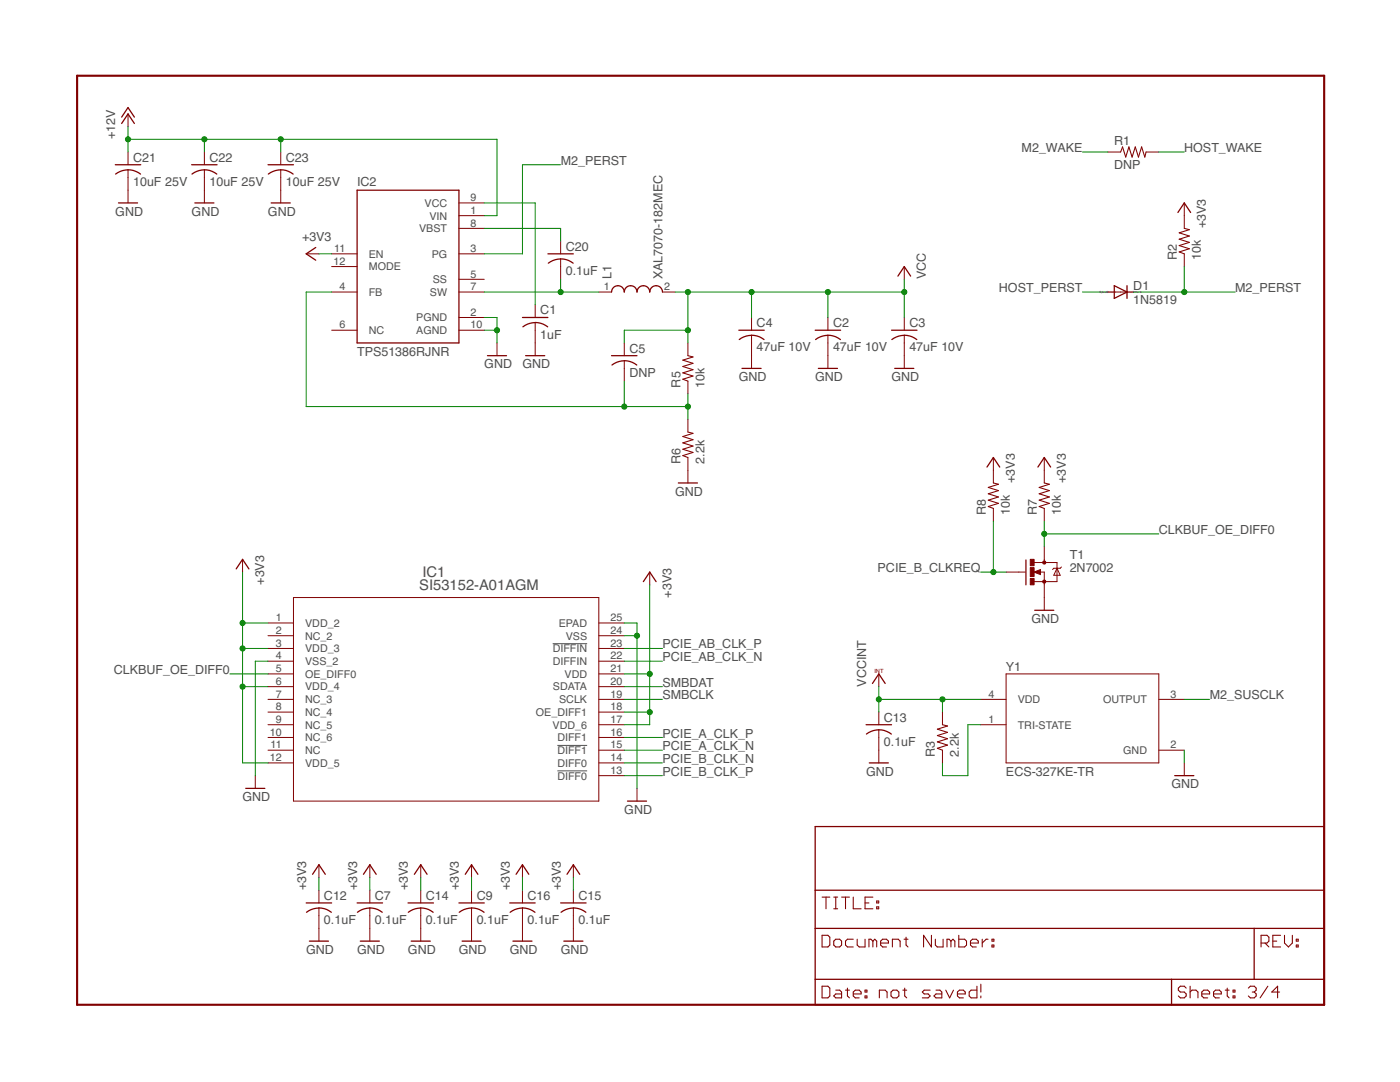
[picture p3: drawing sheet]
<svg xmlns="http://www.w3.org/2000/svg" width="279mm" height="216mm" viewBox="0 0 279 216" stroke-linecap="round" stroke-linejoin="round" font-family="sans-serif">
<path d="M110.3 128.4h6.9M111.2 153.8h6M111.2 148.7h6" fill="none" stroke="#505050" stroke-width=".2"/>
<path d="M15.4 15.1h248.9v185.4h-248.9z" fill="none" stroke="#800000" stroke-width=".42"/>
<g fill="none" stroke="#800000" stroke-width=".25">
<path d="M23 32.9h5.1M23.1 34.7a4.1 4.1 0 0 1 4.9 0M24.3 24.6l1.2-1.9 1.3 1.9M24.3 23.4l1.2-1.9 1.3 1.9M38.2 32.9h5.1M38.3 34.7a4 4 0 0 1 5 0M53.5 32.9h5.1M53.6 34.7a4 4 0 0 1 4.9 0M71.3 38h20.3v30.4h-20.3zM23.6 40.5h3.9M38.9 40.5h3.8M54.1 40.5h3.8"/>
<path d="M63 49.4l-1.9 1.3 1.9 1.2M109.3 50.7h5.1M109.4 52.5a4 4 0 0 1 5 0M122 58.3a1.27 1.27 0 0 1 1.3-1.3 1.27 1.27 0 0 1 1.3 1.3 1.27 1.27 0 0 1 1.3-1.3 1.27 1.27 0 0 1 1.2 1.3 1.27 1.27 0 0 1 1.3-1.3 1.27 1.27 0 0 1 1.3 1.3 1.27 1.27 0 0 1 1.2-1.3 1.27 1.27 0 0 1 1.3 1.3M179.2 55.1l1.3-1.9 1.2 1.9M222.4 57l2.5 1.3-2.5 1.2zM224.9 57v2.5M235.1 42.4l1.2-1.9 1.3 1.9M97.3 71h3.8M104.3 63.4h5M104.4 65.2a4 4 0 0 1 4.9 0M104.9 71h3.8"/>
<path d="M122 71h5.1M124.6 72l1.6 .3 .9 .5M124.6 72l-1.6 .3-.9 .5M147.4 65.9h5.1M147.5 67.8a4 4 0 0 1 5 0M148.1 73.5h3.8M162.7 65.9h5.1M162.8 67.8a4 4 0 0 1 4.9 0M163.3 73.5h3.8M177.9 65.9h5.1M178 67.8a4 4 0 0 1 5 0M178.6 73.5h3.8"/>
<path d="M135.4 96.4h3.8M197 93.2l1.2-1.9 1.3 1.9M207.1 93.2l1.3-1.9 1.3 1.9M47.1 113.5l1.3-1.9 1.3 1.9M128.4 116.1l1.3-1.9 1.2 1.9M204.7 111.7v5M174.1 136.4l1.3-1.9 1.3 1.9M206.5 121.8h3.8M49 157.3h3.9M125.2 159.9h3.8M172.8 144.6h5.1M172.9 146.5a4.1 4.1 0 0 1 5 0"/>
<path d="M173.5 152.2h3.8M234.4 154.8h3.9M62.4 174.5l1.2-1.9 1.3 1.9M72.5 174.5l1.3-1.9 1.3 1.9M82.7 174.5l1.3-1.9 1.2 1.9M92.9 174.5l1.2-1.9 1.3 1.9M103 174.5l1.3-1.9 1.2 1.9M113.2 174.5l1.2-1.9 1.3 1.9M162.7 164.9h101.6v35.6h-101.6zM162.7 177.6h101.6M61.1 180.2h5.1M61.7 187.8h3.9"/>
<path d="M63.6 181.2h.6a3.8 3.8 0 0 1 1.9 .8M63.6 181.2l-1.5 .3-.9 .5M71.3 180.2h5M71.9 187.8h3.8M73.8 181.2h.5a3.8 3.8 0 0 1 2 .8M73.8 181.2l-1.6 .3-.9 .5M81.4 180.2h5.1M82.1 187.8h3.8M84 181.2h.5a3.8 3.8 0 0 1 1.9 .8M84 181.2l-1.6 .3-.9 .5M91.6 180.2h5M92.2 187.8h3.8"/>
<path d="M94.1 181.2l1.1 .1 1.4 .7M94.1 181.2l-1.5 .3-.9 .5M101.7 180.2h5.1M102.4 187.8h3.8M104.3 181.2l1.5 .3 1 .5M104.3 181.2l-1.6 .3-.9 .5M111.9 180.2h5.1M112.5 187.8h3.8M114.4 181.2l1.6 .3 .9 .5M114.4 181.2l-1.5 .3-.9 .5M162.7 185.3h101.6M162.7 195.4h101.6"/>
<path d="M233.8 195.4v5.1M250.3 185.3v10.1"/>
</g>
<g fill="none" stroke="#800000" stroke-width=".21">
<path d="M223.6 30.3l.4-1 .7 2 .6-2 .6 2 .7-2 .6 2 .6-2 .7 2 .2-1M236.3 45.6l1.1 .2-2.1 .7 2.1 .6-2.1 .6 2.1 .7-2.1 .6 2.1 .6-2.1 .7 1 .4M137.3 71l1 .2-2 .7 2 .6-2 .6 2 .7-2 .6 2 .6-2 .7 1 .4M137.3 86.2l1 .3-2 .6 2 .6-2 .7 2 .6-2 .6 2 .7-2 .6 1 .4M198.2 96.4l1.1 .2-2.1 .7 2.1 .6-2.1 .6 2.1 .7-2.1 .6 2.1 .6-2.1 .7 1 .4M208.4 96.4l1 .2-2 .7 2 .6-2 .6 2 .7-2 .6 2 .6-2 .7 1 .4M188.1 144.6l1 .3-2 .6 2 .6-2 .7 2 .6-2 .6 2 .7-2 .6 1 .4M164.1 179h1.5M164.8 179v2.3M166.4 179h.8M166.8 179v2.3M168 179h1.5"/>
<path d="M168.7 179v2.3M170.3 179v2.3h1.6M174.2 179h-1.6v2.3h1.6M175 179.8h.4v.4h-.4zM164.1 186.6h1.1l.4 .4v1.6l-.4 .4h-1.1zM164.1 196.8h1.1l.4 .4v1.5l-.4 .4h-1.1zM166.4 187.8l.4-.4h.8l.4 .4v.8l-.4 .4h-.8l-.4-.4zM166.4 181.3h.8M166.8 197.6h.8l.4 .4v1.1h-1.2l-.4-.4 .4-.4h1.2M168.7 197.6h.8M169.1 197.2v1.5l.4 .4M170.3 198.3h1.6v-.3l-.4-.4h-.8l-.4 .4v.7l.4 .4h.8"/>
<path d="M170.3 187.4h-1.2l-.4 .4v.8l.4 .4h1.2M171.1 187.4v1.2l.4 .4h1.1v-1.6M172.6 198.7h.4v.4h-.4zM172.6 197.6h.4v.4h-.4zM172.6 180.2h.8M174.2 187.8l-.4-.4h-.4v1.6M174.2 187.8l.4-.4 .4 .4v1.2M174.2 187.8v1.2M175 181h.4v.3h-.4zM175.5 199.1v-1.5h1.2l.3 .4v1.1M175.7 188.2h1.6v-.4l-.4-.4h-.8l-.4 .4v.8l.4 .4h.8M177.8 198l.4-.4h.8l.4 .4v.7l-.4 .4h-.8l-.4-.4z"/>
<path d="M178.1 189v-1.6h1.2l.3 .4v1.2M180.2 197.6h.8M180.4 187.4h.8M180.6 197.2v1.5l.4 .4M180.8 187v1.6l.4 .4M185.6 197.6h-1.2l-.3 .4 .3 .3h.8l.4 .4-.4 .4h-1.1M185.9 186.6v2.4l-1.6-2.4v2.4M186.7 187.4v1.2l.3 .4h1.2v-1.6M186.8 197.6h.8l.4 .4v1.1h-1.2l-.4-.4 .4-.4h1.2M188.7 197.6l.8 1.5 .8-1.5M189.8 187.8l-.4-.4h-.4v1.6M189.8 187.8v1.2"/>
<path d="M189.8 187.8l.4-.4 .4 .4v1.2M191.1 198.3h1.5v-.3l-.3-.4h-.8l-.4 .4v.7l.4 .4h.8M191.3 186.6v2.4h1.2l.4-.4v-.8l-.4-.4h-1.2M193.7 188.2h1.5v-.4l-.4-.4h-.7l-.4 .4v.8l.4 .4h.7M195 196.8v2.3h-1.2l-.4-.4v-.7l.4-.4h1.2M195.7 196.4v1.6M195.7 198.7v.4M196 187.4v1.6M197.2 187.4h-.4l-.8 .8M198 188.6h.4v.4h-.4zM198 187.4h.4v.4h-.4zM236.7 197.2l-.4-.4h-.7l-.4 .4v.4l.4 .4h.7l.4 .3v.4l-.4 .4h-.7l-.4-.4"/>
<path d="M237.5 198l.4-.4h.8l.4 .4v1.1M237.5 196.8v2.3M239.8 198.3h1.6v-.3l-.4-.4h-.8l-.4 .4v.7l.4 .4h.8M242.2 198.3h1.5v-.3l-.3-.4h-.8l-.4 .4v.7l.4 .4h.8M244.5 197.6h.8M244.9 197.2v1.5l.4 .4M246.1 198.7h.4v.4h-.4zM246.1 197.6h.4v.4h-.4zM249.1 197.2l.4-.4h.8l.4 .4v.4l-.4 .4M249.9 198h.4M250.3 198l.4 .3v.4l-.4 .4h-.8l-.4-.4M251.7 188.2h1.2l.3-.4v-.8l-.3-.4h-1.2v2.4"/>
<path d="M252.5 188.2l.7 .8M253 196.8l-1.5 2.3M254 187.8h.8M255.4 198h-1.6l1.2-1.2v2.3M255.6 186.6h-1.6v2.4h1.6M256.3 186.6v1.6l.8 .8 .8-.8v-1.6M258.7 188.6h.4v.4h-.4zM258.7 187.4h.4v.4h-.4z"/>
</g>
<g fill="none" stroke="#800000" stroke-width=".2">
<path d="M25.5 22.7v2.6M25.5 30.3v2.6M25.5 33.9v6.6M40.8 30.3v2.6M40.8 33.9v6.6M56 30.3v2.6M56 33.9v6.6M221.1 30.3h2.5M228.7 30.3h2.6M61.1 50.7h2.5M66.2 58.3h5.1M66.2 50.7h5.1"/>
<path d="M66.2 53.2h5.1M91.6 58.3h5M91.6 43h5M91.6 50.7h5M91.6 55.7h5M91.6 45.6h5M91.6 40.5h5M111.9 48.1v2.6M111.9 51.7v4M119.5 58.3h2.5M132.2 58.3h2.5M180.5 53.2v2.5"/>
<path d="M221.1 58.3h5.1M236.3 40.5v5.1M236.3 50.7v2.5M66.2 65.9h5.1M91.6 63.4h5M91.6 65.9h5M99.2 68.4v2.6M106.8 60.8v2.6M106.8 64.4v6.6M124.6 68.4v2.6M124.6 72v4.1M137.3 68.4v2.6"/>
<path d="M137.3 76.1v2.5M150 63.4v2.5M150 66.9v6.6M165.2 63.4v2.5M165.2 66.9v6.6M180.5 63.4v2.5M180.5 66.9v6.6M137.3 83.7v2.5M137.3 91.3v5.1M198.2 91.3v5.1M208.4 91.3v5.1M48.4 111.6v2.6"/>
<path d="M58.6 119.2h60.9v40.7h-60.9zM129.7 114.2v2.5M198.2 101.5v2.5M200.8 114.2h3.8M206.4 114.2l1.2-.6v1.1zM206.4 112.2h4.5v3.9h-4.5M207.5 114.2h.9v7.6M208.4 101.5v2.5M208.4 109.1v3.1M210.9 113.4l.7 1.4h-1.3zM211.8 113.1l-.2 .3h-1.3l-.2 .2M53.5 124.3h5.1"/>
<path d="M53.5 126.9h5.1M53.5 129.4h5.1M53.5 131.9h5.1M53.5 134.5h5.1M53.5 137h5.1M53.5 139.6h5.1M119.5 124.3h5.1M119.5 126.9h5.1M119.5 129.4h5.1M119.5 131.9h5.1M119.5 134.5h5.1M119.5 137h5.1"/>
<path d="M119.5 139.6h5.1M175.4 134.5v2.5M195.7 139.6h5.1M200.8 134.5h30.5v17.7h-30.5zM231.3 139.6h5M50.9 154.8v2.5M53.5 142.1h5.1M53.5 144.6h5.1M53.5 147.2h5.1M53.5 149.7h5.1M53.5 152.2h5.1M119.5 142.1h5.1"/>
<path d="M119.5 144.6h5.1M119.5 147.2h5.1M119.5 149.7h5.1M119.5 152.2h5.1M119.5 154.8h5.1M127.1 157.3v2.6M175.4 142.1v2.5M175.4 145.6v6.6M188.1 142.1v2.5M188.1 149.7v2.5M195.7 144.6h5.1M231.3 149.7h5"/>
<path d="M236.3 152.2v2.6M63.6 172.6v2.5M63.6 177.6v2.6M73.8 172.6v2.5M73.8 177.6v2.6M84 172.6v2.5M84 177.6v2.6M94.1 172.6v2.5M94.1 177.6v2.6M104.3 172.6v2.5M104.3 177.6v2.6M114.4 172.6v2.5"/>
<path d="M114.4 177.6v2.6M63.6 181.2v6.6M73.8 181.2v6.6M84 181.2v6.6M94.1 181.2v6.6M104.3 181.2v6.6M114.4 181.2v6.6"/>
</g>
<path d="M207.5 113.9l-.9 .3 .9 .2v-.2h-.2" fill="none" stroke="#800000" stroke-width=".32"/>
<g fill="#800000" stroke="#800000" stroke-width=".2">
<circle cx="208.4" cy="116.1" r=".33"/>
<circle cx="208.4" cy="112.2" r=".33"/>
</g>
<g fill="#800000" stroke="#800000" stroke-width=".2">
<path d="M205.6 115.4h.8v1.3h-.8z"/>
<path d="M205.6 111.6h.8v1.3h-.8z"/>
<path d="M205.6 113.3h.8v1.7h-.8z"/>
</g>
<g fill="none" stroke="#008000" stroke-width=".2">
<path d="M25.5 27.8h73.7v15.2h-2.6M25.5 25.3v5M40.8 27.8v2.5M56 27.8v2.5M111.9 32.9h-7.6v17.8h-7.7M216 30.3h5.1M231.3 30.3h5M63.6 50.7h2.6M66.2 58.3h-5.1v22.8h76.2M96.6 58.3h22.9M96.6 45.6h15.3v2.5M96.6 40.5h10.2v20.3"/>
<path d="M111.9 55.7v2.6M134.7 58.3h45.8M137.3 58.3v10.1M150 58.3v5.1M165.2 58.3v5.1M180.5 55.7v7.7M216 58.3h5.1M226.2 58.3h20.3M236.3 53.2v5.1M96.6 63.4h2.6v5M96.6 65.9h2.6M124.6 76.1v5"/>
<path d="M137.3 65.9h-12.7v2.5M137.3 78.6v5.1M48.4 114.2v38h5.1M129.7 116.7v27.9h-5.1M195.7 114.2h5.1M198.2 104v10.2M208.4 104v5.1M208.4 106.5h22.9M45.9 134.5h7.6M48.4 124.3h5.1M48.4 129.4h5.1M48.4 137h5.1"/>
<path d="M53.5 131.9h-2.6v22.9M124.6 131.9h7.6M124.6 126.9h2.5M124.6 124.3h2.5v33M124.6 129.4h7.6M124.6 137h7.6M124.6 134.5h5.1M124.6 139.6h7.6M175.4 139.6h20.3M175.4 137v5.1M188.1 139.6v2.5M236.3 139.6h5.1"/>
<path d="M124.6 152.2h7.6M124.6 142.1h5.1M124.6 147.2h7.6M124.6 149.7h7.6M124.6 154.8h7.6M195.7 144.6h-2.5v10.2h-5.1v-2.6M236.3 149.7v2.5M63.6 175.1v2.5M73.8 175.1v2.5M84 175.1v2.5M94.1 175.1v2.5M104.3 175.1v2.5"/>
<path d="M114.4 175.1v2.5"/>
</g>
<g fill="#008000" stroke="#008000" stroke-width=".2">
<circle cx="127.1" cy="126.9" r=".51"/>
<circle cx="99.2" cy="65.9" r=".51"/>
<circle cx="48.4" cy="124.3" r=".51"/>
<circle cx="48.4" cy="129.4" r=".51"/>
<circle cx="48.4" cy="137" r=".51"/>
<circle cx="129.7" cy="134.5" r=".51"/>
<circle cx="129.7" cy="142.1" r=".51"/>
<circle cx="175.4" cy="139.6" r=".51"/>
<circle cx="188.1" cy="139.6" r=".51"/>
<circle cx="137.3" cy="81.1" r=".51"/>
<circle cx="124.6" cy="81.1" r=".51"/>
<circle cx="208.4" cy="106.5" r=".51"/>
<circle cx="198.2" cy="114.2" r=".51"/>
<circle cx="236.3" cy="58.3" r=".51"/>
<circle cx="150" cy="58.3" r=".51"/>
<circle cx="137.3" cy="58.3" r=".51"/>
<circle cx="165.2" cy="58.3" r=".51"/>
<circle cx="137.3" cy="65.9" r=".51"/>
<circle cx="180.5" cy="58.3" r=".51"/>
<circle cx="40.8" cy="27.8" r=".51"/>
<circle cx="56" cy="27.8" r=".51"/>
<circle cx="25.5" cy="27.8" r=".51"/>
<circle cx="111.9" cy="58.3" r=".51"/>
</g>
<g font-size="2.9" fill="#505050">
<text x="83.7" y="117.7">SI53152-A01AGM</text>
<text x="84.3" y="115.2">IC1</text>
</g>
<g font-size="2.5" fill="#505050">
<text x="23" y="27.8" transform="rotate(-90 23 27.8)">+12V</text>
<text x="222.4" y="28.8">R1</text>
<text x="26.6" y="32.2">C21</text>
<text x="41.8" y="32.2">C22</text>
<text x="57" y="32.2">C23</text>
<text x="111.9" y="32.9">M2_PERST</text>
<text x="203.9" y="30.3">M2_WAKE</text>
<text x="222.4" y="33.6">DNP</text>
<text x="236.3" y="30.3">HOST_WAKE</text>
<text x="26.6" y="37.1">10uF 25V</text>
<text x="41.8" y="37.1">10uF 25V</text>
<text x="57" y="37.1">10uF 25V</text>
<text x="71.3" y="37.2">IC2</text>
<text x="23" y="43">GND</text>
<text x="38.2" y="43">GND</text>
<text x="53.5" y="43">GND</text>
<text x="240.7" y="45.6" transform="rotate(-90 240.7 45.6)">+3V3</text>
<text x="60.3" y="48.1">+3V3</text>
<text x="112.9" y="50">C20</text>
<text x="234.8" y="51.9" transform="rotate(-90 234.8 51.9)">R2</text>
<text x="239.6" y="51.9" transform="rotate(-90 239.6 51.9)">10k</text>
<text x="112.9" y="54.8">0.1uF</text>
<text x="122" y="55.7" transform="rotate(-90 122 55.7)">L1</text>
<text x="132.2" y="55.7" transform="rotate(-90 132.2 55.7)">XAL7070-182MEC</text>
<text x="184.8" y="55.7" transform="rotate(-90 184.8 55.7)">VCC</text>
<text x="199.4" y="58.3">HOST_PERST</text>
<text x="226.2" y="57.8">D1</text>
<text x="246.5" y="58.3">M2_PERST</text>
<text x="107.8" y="62.7">C1</text>
<text x="151" y="65.3">C4</text>
<text x="166.2" y="65.3">C2</text>
<text x="181.5" y="65.3">C3</text>
<text x="226.2" y="60.6">1N5819</text>
<text x="71.3" y="71">TPS51386RJNR</text>
<text x="107.8" y="67.5">1uF</text>
<text x="125.6" y="70.3">C5</text>
<text x="151" y="70.1">47uF 10V</text>
<text x="166.2" y="70.1">47uF 10V</text>
<text x="181.5" y="70.1">47uF 10V</text>
<text x="96.7" y="73.5">GND</text>
<text x="104.3" y="73.5">GND</text>
<text x="125.6" y="75.2">DNP</text>
<text x="135.8" y="77.3" transform="rotate(-90 135.8 77.3)">R5</text>
<text x="140.6" y="77.3" transform="rotate(-90 140.6 77.3)">10k</text>
<text x="147.5" y="76.1">GND</text>
<text x="162.7" y="76.1">GND</text>
<text x="177.9" y="76.1">GND</text>
<text x="135.8" y="92.6" transform="rotate(-90 135.8 92.6)">R6</text>
<text x="140.6" y="92.6" transform="rotate(-90 140.6 92.6)">2.2k</text>
<text x="134.8" y="98.9">GND</text>
<text x="202.6" y="96.4" transform="rotate(-90 202.6 96.4)">+3V3</text>
<text x="212.7" y="96.4" transform="rotate(-90 212.7 96.4)">+3V3</text>
<text x="196.7" y="102.7" transform="rotate(-90 196.7 102.7)">R8</text>
<text x="201.5" y="102.7" transform="rotate(-90 201.5 102.7)">10k</text>
<text x="206.9" y="102.7" transform="rotate(-90 206.9 102.7)">R7</text>
<text x="211.7" y="102.7" transform="rotate(-90 211.7 102.7)">10k</text>
<text x="231.3" y="106.5">CLKBUF_OE_DIFF0</text>
<text x="213.5" y="111.6">T1</text>
<text x="52.7" y="116.7" transform="rotate(-90 52.7 116.7)">+3V3</text>
<text x="134" y="119.2" transform="rotate(-90 134 119.2)">+3V3</text>
<text x="175.2" y="114.1">PCIE_B_CLKREQ</text>
<text x="213.5" y="114.1">2N7002</text>
<text x="205.9" y="124.3">GND</text>
<text x="132.2" y="129.4">PCIE_AB_CLK_P</text>
<text x="132.2" y="131.9">PCIE_AB_CLK_N</text>
<text x="22.7" y="134.5">CLKBUF_OE_DIFF0</text>
<text x="132.2" y="137">SMBDAT</text>
<text x="172.8" y="137" transform="rotate(-90 172.8 137)">VCCINT</text>
<text x="200.8" y="133.8">Y1</text>
<text x="132.2" y="139.5">SMBCLK</text>
<text x="176.4" y="144">C13</text>
<text x="241.4" y="139.5">M2_SUSCLK</text>
<text x="132.2" y="147.2">PCIE_A_CLK_P</text>
<text x="132.2" y="149.7">PCIE_A_CLK_N</text>
<text x="176.4" y="148.8">0.1uF</text>
<text x="132.2" y="154.8">PCIE_B_CLK_P</text>
<text x="132.2" y="152.2">PCIE_B_CLK_N</text>
<text x="172.8" y="154.8">GND</text>
<text x="186.6" y="151" transform="rotate(-90 186.6 151)">R3</text>
<text x="191.4" y="151" transform="rotate(-90 191.4 151)">2.2k</text>
<text x="200.8" y="154.8">ECS-327KE-TR</text>
<text x="48.4" y="159.9">GND</text>
<text x="233.8" y="157.3">GND</text>
<text x="124.6" y="162.4">GND</text>
<text x="61.1" y="177.6" transform="rotate(-90 61.1 177.6)">+3V3</text>
<text x="64.7" y="179.5">C12</text>
<text x="71.3" y="177.6" transform="rotate(-90 71.3 177.6)">+3V3</text>
<text x="74.8" y="179.5">C7</text>
<text x="81.4" y="177.6" transform="rotate(-90 81.4 177.6)">+3V3</text>
<text x="85" y="179.5">C14</text>
<text x="91.6" y="177.6" transform="rotate(-90 91.6 177.6)">+3V3</text>
<text x="95.1" y="179.5">C9</text>
<text x="101.7" y="177.6" transform="rotate(-90 101.7 177.6)">+3V3</text>
<text x="105.3" y="179.5">C16</text>
<text x="111.9" y="177.6" transform="rotate(-90 111.9 177.6)">+3V3</text>
<text x="115.5" y="179.5">C15</text>
<text x="64.7" y="184.4">0.1uF</text>
<text x="74.8" y="184.4">0.1uF</text>
<text x="85" y="184.4">0.1uF</text>
<text x="95.1" y="184.4">0.1uF</text>
<text x="105.3" y="184.4">0.1uF</text>
<text x="115.5" y="184.4">0.1uF</text>
<text x="61.1" y="190.3">GND</text>
<text x="71.3" y="190.3">GND</text>
<text x="81.4" y="190.3">GND</text>
<text x="91.6" y="190.3">GND</text>
<text x="101.7" y="190.3">GND</text>
<text x="111.9" y="190.3">GND</text>
</g>
<g font-size="2.1" fill="#505050">
<text x="84.7" y="41.3">VCC</text>
<text x="93.9" y="40.1">9</text>
<text x="83.7" y="46.3">VBST</text>
<text x="85.7" y="43.8">VIN</text>
<text x="93.9" y="42.7">1</text>
<text x="93.9" y="45.2">8</text>
<text x="66.6" y="52.8">12</text>
<text x="66.7" y="50.3">11</text>
<text x="73.6" y="51.4">EN</text>
<text x="73.6" y="54">MODE</text>
<text x="86.2" y="51.4">PG</text>
<text x="93.9" y="50.3">3</text>
<text x="67.7" y="57.9">4</text>
<text x="73.6" y="59">FB</text>
<text x="85.8" y="59">SW</text>
<text x="86.4" y="56.5">SS</text>
<text x="93.9" y="55.4">5</text>
<text x="93.9" y="57.9">7</text>
<text x="120.5" y="57.9">1</text>
<text x="132.6" y="57.9">2</text>
<text x="67.7" y="65.5">6</text>
<text x="83.1" y="64.1">PGND</text>
<text x="93.9" y="63">2</text>
<text x="93.9" y="65.5">10</text>
<text x="73.6" y="66.7">NC</text>
<text x="83.1" y="66.7">AGND</text>
<text x="55" y="123.9">1</text>
<text x="60.9" y="125.1">VDD_2</text>
<text x="111.5" y="125.1">EPAD</text>
<text x="121.9" y="123.9">25</text>
<text x="55" y="126.5">2</text>
<text x="55" y="129">3</text>
<text x="55" y="131.6">4</text>
<text x="60.9" y="127.6">NC_2</text>
<text x="60.9" y="130.1">VDD_3</text>
<text x="110.3" y="130.1">DIFFIN</text>
<text x="112.9" y="127.6">VSS</text>
<text x="121.9" y="131.6">22</text>
<text x="121.9" y="129">23</text>
<text x="121.9" y="126.5">24</text>
<text x="55" y="134.1">5</text>
<text x="55" y="136.6">6</text>
<text x="60.9" y="132.7">VSS_2</text>
<text x="60.9" y="135.2">OE_DIFF0</text>
<text x="60.9" y="137.8">VDD_4</text>
<text x="110.3" y="132.7">DIFFIN</text>
<text x="110.4" y="137.8">SDATA</text>
<text x="112.7" y="135.2">VDD</text>
<text x="121.9" y="136.6">20</text>
<text x="121.9" y="134.1">21</text>
<text x="55" y="139.2">7</text>
<text x="55" y="141.7">8</text>
<text x="60.9" y="140.3">NC_3</text>
<text x="60.9" y="142.8">NC_4</text>
<text x="107" y="142.8">OE_DIFF1</text>
<text x="111.6" y="140.3">SCLK</text>
<text x="121.9" y="141.7">18</text>
<text x="121.9" y="139.2">19</text>
<text x="197.3" y="139.2">4</text>
<text x="203.1" y="140.3">VDD</text>
<text x="220.1" y="140.3">OUTPUT</text>
<text x="233.6" y="139.2">3</text>
<text x="53.9" y="146.8">10</text>
<text x="54" y="149.3">11</text>
<text x="55" y="144.3">9</text>
<text x="60.9" y="145.4">NC_5</text>
<text x="60.9" y="147.9">NC_6</text>
<text x="110.3" y="145.4">VDD_6</text>
<text x="111.2" y="147.9">DIFF1</text>
<text x="121.9" y="149.3">15</text>
<text x="121.9" y="146.8">16</text>
<text x="121.9" y="144.3">17</text>
<text x="197.3" y="144.3">1</text>
<text x="203.1" y="145.4">TRI-STATE</text>
<text x="233.6" y="149.3">2</text>
<text x="53.9" y="151.9">12</text>
<text x="60.9" y="150.5">NC</text>
<text x="60.9" y="153">VDD_5</text>
<text x="111.2" y="155.5">DIFF0</text>
<text x="111.2" y="153">DIFF0</text>
<text x="111.2" y="150.5">DIFF1</text>
<text x="121.9" y="154.4">13</text>
<text x="121.9" y="151.9">14</text>
<text x="224.2" y="150.5">GND</text>
</g>
<text font-size="1.1" fill="#800000" x="174.5" y="134.2">INT</text>
<g font-size=".6" fill="#800080">
<text x="219.4" y="58.5">SpiceOrder</text>
<text x="222.5" y="58.5">1</text>
<text x="224.5" y="58.5">SpiceOrder 2</text>
</g>
</svg>
